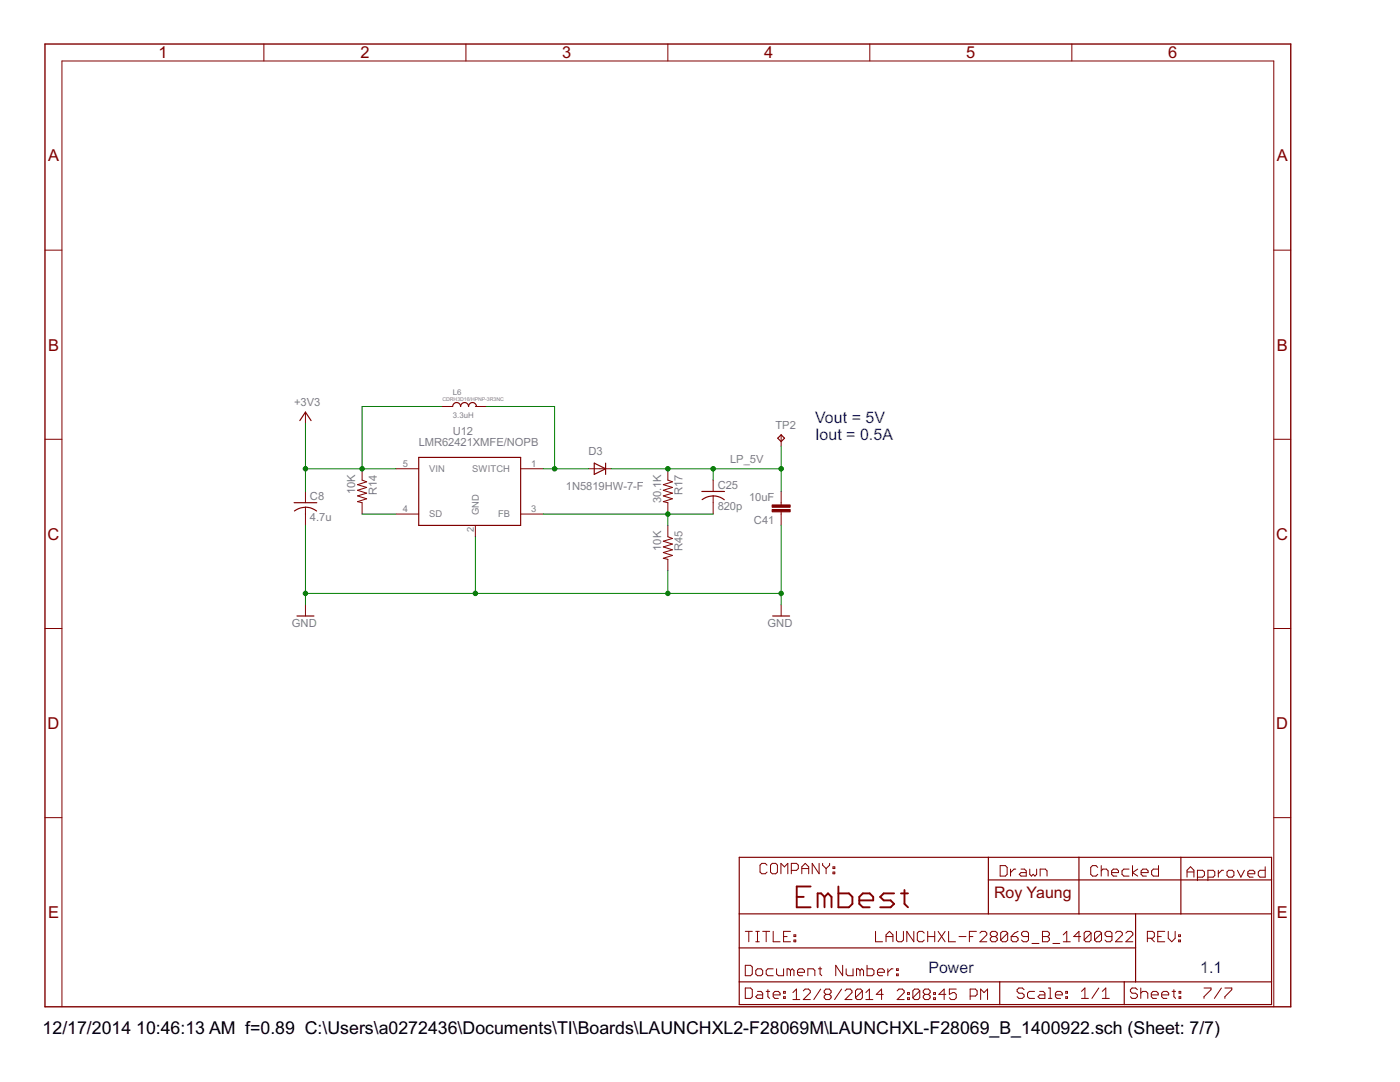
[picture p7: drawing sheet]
<svg xmlns="http://www.w3.org/2000/svg" width="279mm" height="216mm" viewBox="0 0 279 216" stroke-linecap="round" stroke-linejoin="round" font-family="sans-serif">
<path d="M9 8.8h248.6v192.1h-248.6z" fill="none" stroke="#800000" stroke-width=".28"/>
<g fill="none" stroke="#800000" stroke-width=".2">
<path d="M52.7 8.8v3.4M93 8.8v3.4M133.3 8.8v3.4M173.6 8.8v3.4M213.9 8.8v3.4M9 49.9h3.4M254.2 49.9h3.4M9 87.7h3.4M61 82.2v2.3M61 98.1v2.2M72.3 93.5v2.3l.9 .3-1.8 .6 1.8 .6-1.8 .5 1.8 .6-1.8 .6 1.8 .5-1.8 .6 .9 .2v2.3M79 93.5h4.6"/>
<path d="M88.1 81.1h2.2M94.9 81.1h2.2M103.9 93.5h4.5M117.5 93.5h4.5M133.3 93.5v2.3l.9 .3-1.8 .6 1.8 .6-1.8 .5 1.8 .6-1.8 .6 1.8 .5-1.8 .6 .9 .2v2.3M142.3 95.8v2.3M142.3 99v3.6M155.9 86.8v2.2M155.9 98.1v2.7M254.2 87.7h3.4M61 101.2v3.6M79 102.6h4.6"/>
<path d="M94.9 104.8v2.3M103.9 102.6h4.5M133.3 104.8v2.3l.9 .3-1.8 .6 1.8 .6-1.8 .5 1.8 .6-1.8 .6 1.8 .5-1.8 .6 .9 .2v2.3M155.9 102.1v2.7M9 125.4h3.4M61 120.6v2.3M155.9 120.6v2.3M254.2 125.4h3.4M9 163.2h3.4M153.1 172.6l-.4-.3h-.7l-.3 .3v1.4l.3 .3h.7l.4-.3M154.1 172.3h.7l.4 .3v1.4l-.4 .3h-.7l-.3-.3v-1.4zM155.9 174.3v-2l.6 .7 .7-.7v2"/>
<path d="M157.9 173.7h1.1l.3-.4v-.7l-.3-.3h-1.1v2M160 174.3v-1.3l.7-.7 .7 .7v1.3M160 173.3h1.4M163.5 172.3v2l-1.4-2v2M164.2 172.3v.3l.7 .7M164.9 173.3v1M165.6 172.3v.3l-.7 .7M166.2 174h.4v.3h-.4zM166.2 173h.4v.3h-.4zM199.6 172.7h1l.4 .4v1.4l-.4 .3h-1zM201.7 173.4v1.4M202.7 173.4h-.3l-.7 .7"/>
<path d="M203.8 173.4h.6l.4 .4v1h-1l-.4-.3 .4-.4h1M205.5 173.4v1.1l.3 .3 .4-.3 .3 .3 .4-.3v-1.1M207.6 174.8v-1.4h1l.4 .4v1M219.1 173.1l-.4-.4h-.7l-.3 .4v1.4l.3 .3h.7l.4-.3M219.8 173.8l.3-.4h.7l.3 .4v1M219.8 172.7v2.1M221.8 174.1h1.4v-.3l-.3-.4h-.7l-.4 .4v.7l.4 .3h.7M225.3 173.4h-1l-.4 .4v.7l.4 .3h1M226 172.7v2.1M227.1 173.4l-1.1 .7 1.1 .7M227.7 174.1h1.4v-.3l-.3-.4h-.7l-.4 .4v.7l.4 .3h.7M231.2 172.7v2.1h-1l-.4-.3v-.7l.4-.4h1"/>
<path d="M236.9 175v-1.3l.7-.7 .7 .7v1.3M236.9 174h1.4M239 175h1l.4-.3v-.7l-.4-.3h-1v2M241.1 175h1l.3-.3v-.7l-.3-.3h-1v2M243.1 173.7v1.3M244.2 173.7h-.4l-.7 .6M245.2 173.7h.7l.4 .3v.7l-.4 .3h-.7l-.3-.3v-.7zM247 173.7l.6 1.3 .7-1.3M249 174.3h1.4v-.3l-.3-.3h-.7l-.4 .3v.7l.4 .3h.7M252.5 173v2h-1l-.4-.3v-.7l.4-.3h1M254.2 163.2h3.4M148.7 192.6h1.1l.3 .4v1.4l-.3 .3h-1.1z"/>
<path d="M148.7 197.1h1.1l.3 .4v1.4l-.3 .3h-1.1zM148.7 185.8h1.4M149.4 185.8v2.1M150.8 193.7l.4-.4h.7l.3 .4v.7l-.3 .3h-.7l-.4-.3zM150.8 185.8h.7M150.8 187.9h.7M151.2 197.8h.7l.3 .4v1h-1l-.4-.3 .4-.4h1M151.2 185.8v2.1M152.2 185.8h1.4M152.9 197.8h.7M152.9 185.8v2.1M153.2 197.5v1.4l.4 .3"/>
<path d="M154.3 198.5h1.4v-.3l-.4-.4h-.7l-.3 .4v.7l.3 .3h.7M154.3 185.8v2.1h1.4M154.3 193.3h-1.1l-.3 .4v.7l.3 .3h1.1M155 193.3v1.1l.3 .3h1.1v-1.4M156.4 198.9h.3v.3h-.3zM156.4 197.8h.3v.4h-.3zM156.4 186.9h.7M157.8 185.8h-1.4v2.1h1.4M157.8 193.7l.3-.4 .4 .4v1M157.8 193.7l-.4-.4h-.3v1.4M157.8 193.7v1M158.2 198.1l.7-.7v2.1"/>
<path d="M158.2 199.5h1.4M158.5 187.6h.3v.3h-.3zM158.5 186.5h.3v.4h-.3zM159.2 194h1.3v-.3l-.3-.4h-.7l-.3 .4v.7l.3 .3h.7M160.3 197.7l.4-.3h.7l.3 .3v.4l-1.4 1.4h1.4M161.2 194.7v-1.4h1.1l.3 .4v1M163.3 193.3h.7M163.7 193v1.4l.3 .3M163.8 197.4l-1.4 2.1M164.8 198.4l-.3 .4v.3l.3 .4h.7l.4-.4v-.3l-.4-.4M164.8 198.4l-.3-.3v-.4l.3-.3h.7l.4 .3v.4l-.4 .3M164.8 198.4h.7"/>
<path d="M168 197.4l-1.4 2.1M168.2 192.6v2.1l-1.4-2.1v2.1M168.7 197.7l.3-.3h.7l.3 .3v.4l-1.3 1.4h1.3M168.9 193.3v1.1l.3 .3h1v-1.4M171.6 193.7l-.3-.4h-.4v1.4M171.6 193.7v1M171.6 193.7l.4-.4 .3 .4v1M172.1 197.7v1.4l-.3 .4h-.7l-.4-.4M172.1 197.7l-.3-.3h-.7l-.4 .3v1.4M172.1 197.7l-1.4 1.4M172.8 199.5h1.4M172.8 198.1l.7-.7v2.1"/>
<path d="M173 192.6v2.1h1.1l.3-.3v-.7l-.3-.4h-1.1M174.7 185.8v2.1h1.4M175.1 194h1.4v-.3l-.4-.4h-.6l-.4 .4v.7l.4 .3h.6M176.3 198.4h-1.4l1-1v2.1M176.8 186.9h1.4M176.8 187.9v-1.4l.7-.7 .7 .7v1.4M177.2 193.3v1.4M178.2 193.3h-.3l-.7 .7M178.9 185.8v1.8l.3 .3h.7l.4-.3v-1.8M178.9 194.4h.4v.3h-.4zM178.9 193.3h.4v.4h-.4zM179 197.7l.4-.3h.7l.3 .3v.4l-1.4 1.4h1.4"/>
<path d="M181.1 199.1h.4v.4h-.4zM181.1 198.1h.4v.3h-.4zM182.4 185.8v2.1l-1.4-2.1v2.1M183.6 197.7v1.4l-.4 .4h-.7l-.3-.4M183.6 197.7l-.4-.3h-.7l-.3 .3v1.4M183.6 197.7l-1.4 1.4M184.4 186.2l-.3-.4h-.7l-.3 .4v1.4l.3 .3h.7l.3-.3M184.6 198.4l-.3 .4v.3l.3 .4h.7l.3-.4v-.3l-.3-.4M184.6 198.4l-.3-.3v-.4l.3-.3h.7l.3 .3v.4l-.3 .3M184.6 198.4h.7M185.1 186.9h1.4M185.1 185.8v2.1"/>
<path d="M186.3 199.1h.4v.4h-.4zM186.3 198.1h.4v.3h-.4zM186.5 185.8v2.1M187.2 185.8l1.4 2.1M188.6 185.8l-1.4 2.1M188.8 198.4h-1.4l1-1v2.1M189.3 185.8v2.1h1.4M190.8 197.4h-1.3v1l.7-.3h.3l.3 .3v.7l-.3 .4h-.7l-.3-.4M191.4 186.9h1.4M193.5 186.9h.7M193.6 198.8h1.1l.3-.4v-.7l-.3-.3h-1.1v2.1M194.9 185.8h-1.4v2.1"/>
<path d="M195.6 186.2l.3-.4h.7l.3 .4v.3l-1.3 1.4h1.3M195.7 199.5v-2.1l.7 .7 .7-.7v2.1M198 186.9l-.4-.4v-.3l.4-.4h.7l.3 .4v.3l-.3 .4M198 186.9l-.4 .3v.4l.4 .3h.7l.3-.3v-.4l-.3-.3M198 186.9h.7M201.1 186.2l-.4-.4h-.6l-.4 .4v1.4M201.1 186.2v1.4l-.4 .3h-.6l-.4-.3M201.1 186.2l-1.4 1.4M201.8 186.9h1l.4 .3v.4l-.4 .3h-.7l-.3-.3zM203.2 185.8l-.7 .4-.7 .7M204.4 197.5l-.4-.4h-.7l-.3 .4v.3l.3 .4h.7l.4 .3v.4l-.4 .3h-.7l-.3-.3M205.3 186.9h-1.1l-.3-.4v-.3l.3-.4h.7l.4 .4v1.4l-.4 .3h-.7l-.3-.3"/>
<path d="M206 188.3h1.3M206.5 197.8h-1.1l-.3 .4v.7l.3 .3h1.1M207.5 197.8h.7l.3 .4v1h-1l-.3-.3 .3-.4h1M208 185.8h1.1l.3 .4v.3l-.3 .4 .3 .3v.4l-.3 .3h-1.1zM208 186.9h1.1M209.2 199.2h.7M209.2 197.1h.4v2.1M210.1 188.3h1.4M210.6 198.5h1.4v-.3l-.3-.4h-.7l-.4 .4v.7l.4 .3h.7M212.2 187.9h1.4M212.2 186.5l.7-.7v2.1M212.7 198.9h.3v.3h-.3z"/>
<path d="M212.7 197.8h.3v.4h-.3zM215.7 186.9h-1.4l1-1.1v2.1M215.8 199.2h1.4M215.8 197.8l.7-.7v2.1M217.7 186.2l-.3-.4h-.7l-.3 .4v1.4M217.7 186.2v1.4l-.3 .3h-.7l-.3-.3M217.7 186.2l-1.3 1.4M219.3 197.1l-1.4 2.1M219.8 186.2l-.3-.4h-.7l-.4 .4v1.4M219.8 186.2v1.4l-.3 .3h-.7l-.4-.3M219.8 186.2l-1.4 1.4M220 199.2h1.4"/>
<path d="M220 197.8l.7-.7v2.1M221.9 186.9h-1l-.4-.4v-.3l.4-.4h.7l.3 .4v1.4l-.3 .3h-.7l-.4-.3M222.6 186.2l.3-.4h.7l.4 .4v.3l-1.4 1.4h1.4M224.7 186.2l.3-.4h.7l.4 .4v.3l-1.4 1.4h1.4M227 197.5l-.4-.4h-.7l-.3 .4v.3l.3 .4h.7l.4 .3v.4l-.4 .3h-.7l-.3-.3M227.7 198.2l.3-.4h.7l.4 .4v1M227.7 197.1v2.1M229 187.2h1l.4-.3v-.7l-.4-.4h-1v2.1M229.7 187.2l.7 .7M229.8 198.5h1.3v-.3l-.3-.4h-.7l-.3 .4v.7l.3 .3h.7M231.1 186.9h.7M231.8 198.5h1.4v-.3l-.3-.4h-.7l-.4 .4v.7l.4 .3h.7"/>
<path d="M232.5 185.8h-1.4v2.1h1.4M233.2 185.8v1.4l.6 .7 .7-.7v-1.4M233.9 197.8h.7M234.3 197.5v1.4l.3 .3M235.2 187.6h.4v.3h-.4zM235.2 186.5h.4v.4h-.4zM235.3 198.9h.3v.3h-.3zM235.3 197.8h.3v.4h-.3zM240.3 197.1h1.4v.4l-1.4 1.4v.3M243.8 197.1l-1.4 2.1M244.5 197.1h1.3v.4l-1.3 1.4v.3M12.4 200.9v-188.7h241.8v188.7"/>
</g>
<g fill="none" stroke="#800000" stroke-width=".23">
<path d="M59.8 83.9l1.2-1.7 1.1 1.7M83.6 91.3h20.3v13.5h-20.3zM90.3 81.1a.79 .79 0 0 1 .8-.8 .79 .79 0 0 1 .8 .8 .79 .79 0 0 1 .8-.8 .79 .79 0 0 1 .8 .8 .78 .78 0 0 1 .8-.8 .78 .78 0 0 1 .8 .8M118.6 92.4l2.3 1.1-2.3 1.2zM120.9 92.4v2.3M140.1 98.1h4.5M140.1 99.7a3.6 3.6 0 0 1 4.4 0M155.2 87.4l.7-.6 .7 .6-.7 .7zM58.7 100.3h4.5M61 101.2l.9 .1 1.3 .7M61 101.2l-1.4 .3-.8 .5M59.3 122.9h3.4"/>
<path d="M154.2 122.9h3.4M147.5 171.1h106.3v29.3h-106.3zM197.3 171.1v11.3M197.3 175.6h56.5M215.3 171.1v11.3M235.7 171.1v11.3M147.5 182.4h106.3M147.5 195.9h106.3M147.5 189.1h79.1M199.5 195.9v4.5M224.4 195.9v4.5M226.6 182.4v13.5"/>
</g>
<path d="M159 179h1.4M161.8 176.9h-2.8v4.1h2.8M164.5 179l-.6-.7h-.7v2.7M164.5 179v2M164.5 179l.7-.7 .7 .7v2M167.3 176.9v4.1h2.1l.7-.6v-1.4l-.7-.7h-2.1M171.5 179.7h2.8v-.7l-.7-.7h-1.4l-.7 .7v1.4l.7 .6h1.4M178.4 178.3h-2l-.7 .7 .7 .7h1.3l.7 .7-.7 .6h-2M179.8 178.3h1.4M180.5 177.6v2.8l.7 .6" fill="none" stroke="#800000" stroke-width=".38"/>
<g fill="#800000" stroke="#800000" stroke-width=".2">
<path d="M154.1 100.8h3.6v.4h-3.6z"/>
<path d="M154.1 101.7h3.6v.4h-3.6z"/>
</g>
<g fill="none" stroke="#008000" stroke-width=".2">
<path d="M61 93.5h18M61 84.5v13.6M88.1 81.1h-15.8v12.4M97.1 81.1h13.6v12.4M108.4 93.5h9.1M122 93.5h33.9M142.3 93.5v2.3M155.9 89v9.1M61 104.8v15.8M61 118.4h94.9M72.3 102.6h6.7M94.9 107.1v11.3"/>
<path d="M108.4 102.6h33.9M133.3 102.6v2.2M133.3 113.9v4.5M155.9 104.8v15.8"/>
</g>
<g fill="#008000" stroke="#008000" stroke-width=".2">
<circle cx="110.7" cy="93.5" r=".44"/>
<circle cx="133.3" cy="93.5" r=".44"/>
<circle cx="142.3" cy="93.5" r=".44"/>
<circle cx="155.9" cy="93.5" r=".44"/>
<circle cx="133.3" cy="102.6" r=".44"/>
<circle cx="72.3" cy="93.5" r=".44"/>
<circle cx="61" cy="93.5" r=".44"/>
<circle cx="94.9" cy="118.4" r=".44"/>
<circle cx="133.3" cy="118.4" r=".44"/>
<circle cx="155.9" cy="118.4" r=".44"/>
<circle cx="61" cy="118.4" r=".44"/>
</g>
<g font-size="4">
<text x="8.5" y="206.4">12/17/2014</text>
<text x="27.2" y="206.4">10:46:13 AM f=0.89 C:\Users\a0272436\Documents\TI\Boards\LAUNCHXL2-F28069M\LAUNCHXL-F28069_B_1400922.sch (Sheet: 7/7)</text>
</g>
<g font-size="3.7" fill="#800000">
<text x="31.6" y="11.6">1</text>
<text x="71.9" y="11.6">2</text>
<text x="112.2" y="11.6">3</text>
<text x="152.5" y="11.6">4</text>
<text x="192.8" y="11.6">5</text>
<text x="233.1" y="11.6">6</text>
<text x="9.6" y="32.2">A</text>
<text x="254.8" y="32.2">A</text>
<text x="9.6" y="70">B</text>
<text x="254.8" y="70">B</text>
<text x="9.5" y="107.7">C</text>
<text x="254.7" y="107.7">C</text>
<text x="9.5" y="145.4">D</text>
<text x="254.7" y="145.4">D</text>
<text x="9.6" y="183.2">E</text>
<text x="254.8" y="183.2">E</text>
</g>
<g font-size="3.6" fill="#00f">
<text x="162.7" y="84.5">Vout = 5V</text>
<text x="162.7" y="87.9">Iout = 0.5A</text>
<text x="185.3" y="194.1">Power</text>
<text x="239.5" y="194.1">1.1</text>
</g>
<text font-size="3.6" fill="#800000" x="198.4" y="179.2">Roy Yaung</text>
<g font-size="2.5" fill="#808080">
<text x="58.7" y="81.1">+3V3</text>
<text x="83.6" y="89">LMR62421XMFE/NOPB</text>
<text x="90.3" y="86.8">U12</text>
<text x="154.8" y="85.6">TP2</text>
<text x="117.5" y="90.8">D3</text>
<text x="145.7" y="92.4">LP_5V</text>
<text x="61.9" y="99.8">C8</text>
<text x="70.9" y="98.6" transform="rotate(-90 70.9 98.6)">10K</text>
<text x="75.2" y="98.7" transform="rotate(-90 75.2 98.7)">R14</text>
<text x="112.9" y="97.9">1N5819HW-7-F</text>
<text x="131.9" y="100.4" transform="rotate(-90 131.9 100.4)">30.1K</text>
<text x="136.2" y="98.7" transform="rotate(-90 136.2 98.7)">R17</text>
<text x="143.2" y="101.8">820p</text>
<text x="143.2" y="97.5">C25</text>
<text x="149.5" y="100">10uF</text>
<text x="61.9" y="104">4.7u</text>
<text x="150.5" y="104.5">C41</text>
<text x="131.9" y="109.9" transform="rotate(-90 131.9 109.9)">10K</text>
<text x="136.2" y="110" transform="rotate(-90 136.2 110)">R45</text>
<text x="58.3" y="125.2">GND</text>
<text x="153.2" y="125.2">GND</text>
</g>
<g font-size="2.1" fill="#808080">
<text x="80.4" y="93.2">5</text>
<text x="85.6" y="94.2">VIN</text>
<text x="94.2" y="94.2">SWITCH</text>
<text x="106" y="93.2">1</text>
<text x="80.4" y="102.3">4</text>
<text x="85.6" y="103.3">SD</text>
<text x="94.5" y="106.2" transform="rotate(-90 94.5 106.2)">2</text>
<text x="95.5" y="102.8" transform="rotate(-90 95.5 102.8)">GND</text>
<text x="99.4" y="103.3">FB</text>
<text x="106" y="102.3">3</text>
</g>
<g font-size="1.8" fill="#808080">
<text x="90.3" y="83.4">3.3uH</text>
<text x="90.3" y="78.8">L6</text>
</g>
<text font-size="1.2" fill="#808080" x="88.3" y="80">CDRH3D16/HPNP-3R3NC</text>
</svg>
